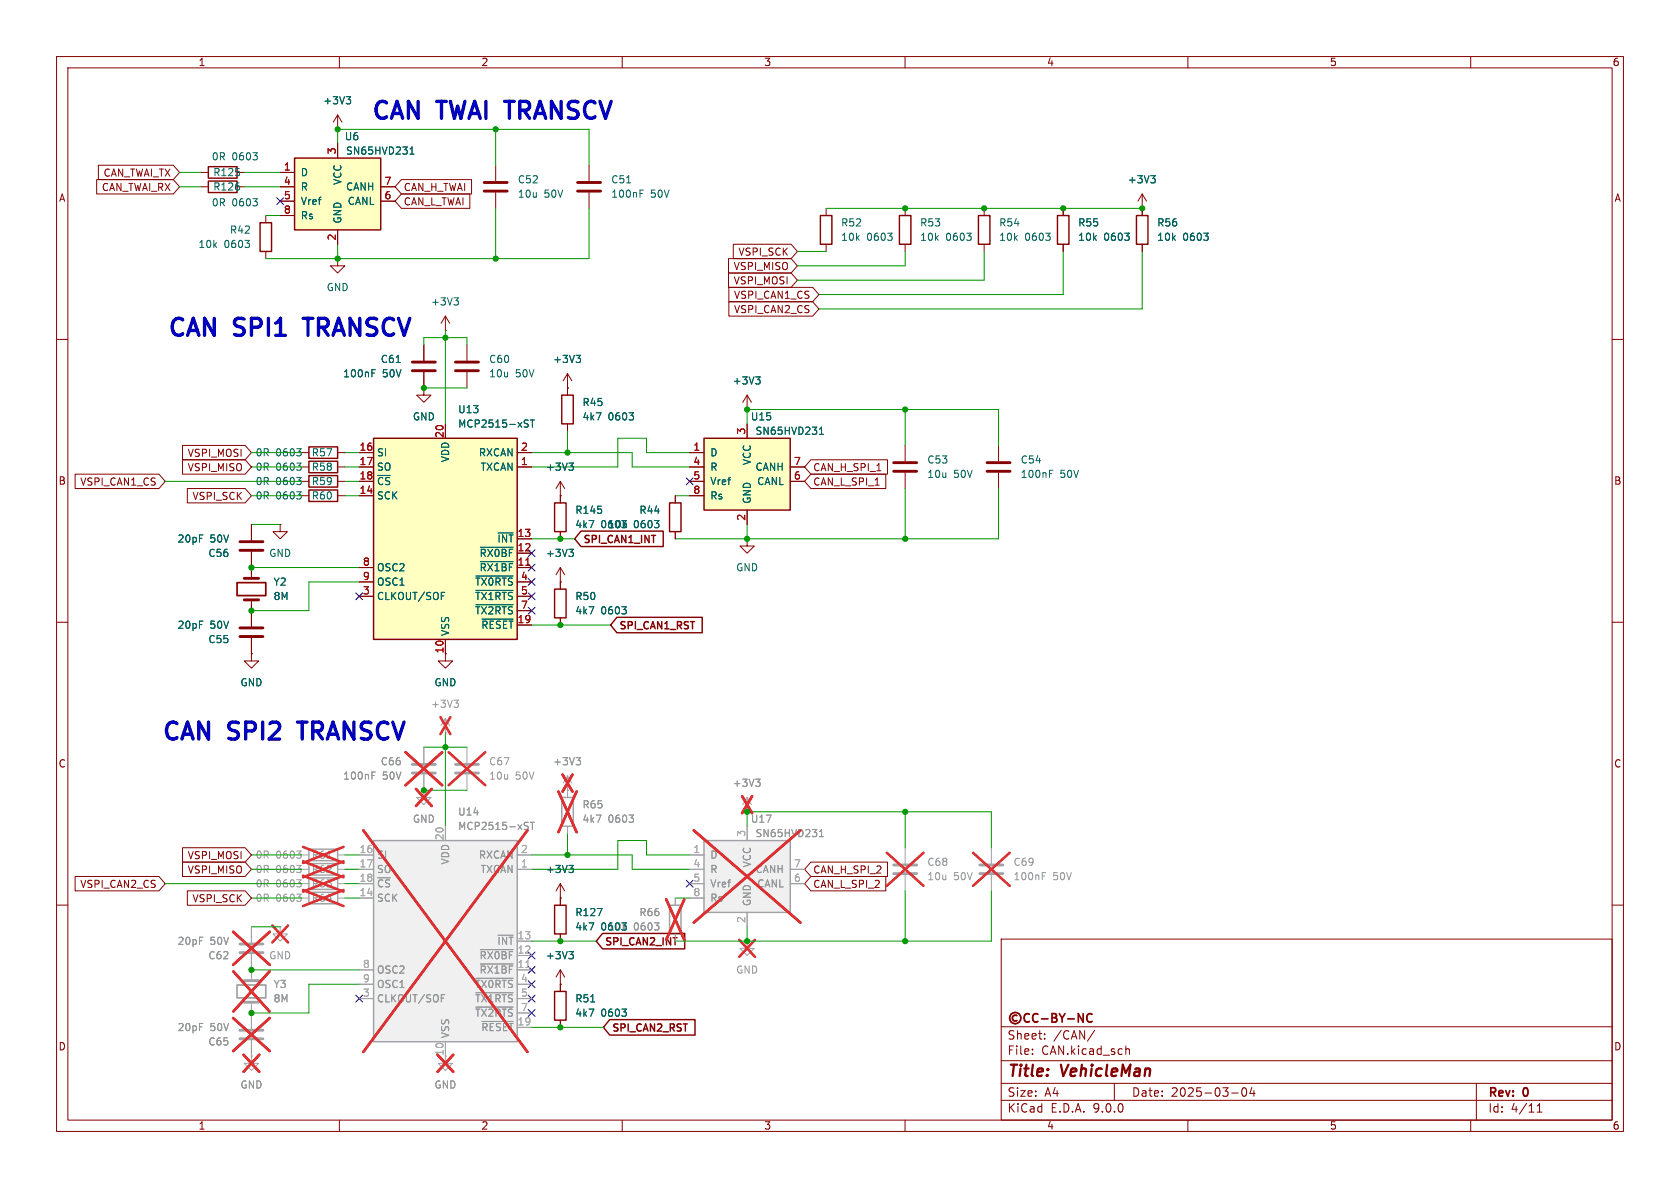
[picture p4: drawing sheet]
<svg xmlns="http://www.w3.org/2000/svg" width="297mm" height="210mm" viewBox="0 0 297 210" stroke-linecap="round" stroke-linejoin="round" font-family="sans-serif">
<g fill="none" stroke="#840000" stroke-width=".18">
<path d="M10 10h277v190h-277zM12 12h273v186h-273zM60 10v2M110 10v2M160 10v2M210 10v2M260 10v2M188 36.8v1.3M201.9 36.8h.1M201.9 34.3l-.7 1.3M201.9 34.3l.8 1.3M201.9 34.3v3.8"/>
<path d="M188 43.2v1.3M201.9 43.2v1.3M10 60h2M285 60h2M44.4 92.7v2.8M44.4 97.5v2.8M10 110h2M44.4 108v2.7M44.4 112.8v2.8M285 110h2M10 160h2M177 166h108v32h-108z"/>
<path d="M285 160h2M60 198v2M110 198v2M160 198v2M177 194.5h108M177 191.5h108M177 187.5h108M177 181.5h108M182.5 186.3v.1M182.5 185.5v.1M184.7 183.6v.1M184.7 182.8v.1"/>
<path d="M193.5 182.1l-1.3 2M197 191.5v3M199 184.9v1.5M199 185.5l.2-.1 .4 .1 .1 .9M210 198v2M217.7 193.2h1.2M219.7 192.4l.2-.1a.81 .81 0 0 1 .6 .6 .81 .81 0 0 1-.3 .8l-.2 .1a.81 .81 0 0 1-.3-1.4zM221.3 192.2l-.3 1.1h.9M221.7 192.8v1M260 198v2M261 191.5v6.5M271.7 196.6h.9"/>
<path d="M271.7 195.5l.5-.4v1.5"/>
</g>
<g fill="none" stroke="#840000" stroke-width=".3">
<path d="M179.8 179.5a.52 .52 0 0 0-.8 .5 .52 .52 0 0 0 .8 .4M182 179.3a.6 .6 0 0 0-.8 0 .6 .6 0 0 0-.1 .7 .56 .56 0 0 0 .2 .6 .56 .56 0 0 0 .7-.1M183.5 179.3a.6 .6 0 0 0-.8 0 .6 .6 0 0 0-.1 .7 .56 .56 0 0 0 .2 .6 .56 .56 0 0 0 .7-.1M186 179.2h.5l.2 .1 .1 .3-.3 .3a.4 .4 0 0 1 .4 .4 .4 .4 0 0 1-.3 .4h-.6zM186 179.9h.5M187.3 179.2l.5 .8M187.8 180v.7M188.3 179.2l-.5 .8M191.5 179.2v1.5l-.9-1.5v1.5M193.1 179.3a.6 .6 0 0 0-.8 0 .6 .6 0 0 0-.2 .7 .56 .56 0 0 0 .3 .6 .56 .56 0 0 0 .7-.1M184.1 180.1h1.2M188.8 180.1h1.1"/>
<circle cx="179.5" cy="180" r="1"/>
</g>
<path d="M186.9 38.1h2.1v5.1h-2.1zM200.9 38.1h2v5.1h-2z" fill="none" stroke="#840000" stroke-width=".25"/>
<path d="M203.4 31.1h.8l-.4 .4M204 31.5l.2 .3v.3l-.2 .2M198.8 41.2h.8l-.4 .5M199.6 41.8v.6M212.8 41.2h.8l-.4 .5M213.5 41.8v.6" fill="none" stroke="#006464" stroke-width=".18"/>
<path d="M42.4 97.3h4.1M42.4 95.8h4.1M42.4 112.5h4.1M42.4 111h4.1" fill="none" stroke="#840000" stroke-width=".51"/>
<path d="M132.1 143.5h.1M132.1 141l-.8 1.2M132.1 141l.7 1.2M132.1 141v2.5" fill="none" stroke="#a1a1a1" stroke-width=".18"/>
<path d="M133.6 137.7h.8l-.4 .5M134.1 138.2l.3 .3v.3l-.3 .2" fill="none" stroke="#989898" stroke-width=".18"/>
<path d="M131.2 140.7l1.8 3M133 140.7l-1.8 3" fill="none" stroke="#e12e31" stroke-width=".46"/>
<path d="M124.5 77.5h15.2v12.7h-15.2z" fill="#ffffc2"/>
<path d="M36.8 32h5.1v2h-5.1zM173 38.1h2v5.1h-2zM124.5 77.5h15.2v12.7h-15.2z" fill="none" stroke="#840000" stroke-width=".25"/>
<g fill="none" stroke="#840000" stroke-width=".18">
<path d="M35.6 33h1.2M41.9 33h1.3M174 36.8v1.3M78.7 58.4h.1M78.7 55.9l-.7 1.3M78.7 55.9l.8 1.3M78.7 55.9v2.5M174 43.2v1.3M132.1 74.9v2.6M160 78.7v2.8M176.5 78.7v2.8M121.9 80h2.6"/>
<path d="M121.9 82.6h2.6M121.9 85.1h2.6M121.9 87.6h2.6M132.1 90.2v2.5M139.7 82.6h2.5M139.7 85.1h2.5M160 83.6v2.8M176.5 83.6v2.8M78.7 115.6v1.2h1.3l-1.3 1.3-1.2-1.3h1.2"/>
</g>
<path d="M44.7 35.1h.8l-.4 .5M45.4 35.7v.6M80.3 52.6h.7l-.4 .5M80.8 53.1l.2 .3v.3l-.2 .2M184.9 41.2h.8l-.5 .5M185.6 41.8v.6M144.9 76.8h.7M144.9 75.9l.3-.4v1.3M185.5 83.7h.5M185.5 83.1h.6" fill="none" stroke="#006464" stroke-width=".18"/>
<path d="M42.4 183.6h4.1M42.4 182.1h4.1" fill="none" stroke="#a1a1a1" stroke-width=".51"/>
<path d="M44.4 179.1v2.8M44.4 183.9v2.8" fill="none" stroke="#a1a1a1" stroke-width=".18"/>
<path d="M41.2 180l6.5 5.8M47.7 180l-6.5 5.8" fill="none" stroke="#e12e31" stroke-width=".46"/>
<path d="M158 81.8h4.1M158 83.3h4.1M174.5 81.8h4.1M174.5 83.3h4.1" fill="none" stroke="#840000" stroke-width=".51"/>
<path d="M66 77.5h25.4v35.5h-25.4z" fill="#ffffc2"/>
<path d="M46 39.4h2v5.1h-2zM66 77.5h25.4v35.5h-25.4zM98 104.1h2.1v5.1h-2.1z" fill="none" stroke="#840000" stroke-width=".25"/>
<g fill="none" stroke="#840000" stroke-width=".18">
<path d="M47 38.1v1.3M47 44.5v1.2M78.7 74.9v2.6M63.5 80h2.5M63.5 82.6h2.5M63.5 85.1h2.5M63.5 87.6h2.5M91.4 80h2.6M91.4 82.6h2.6M91.4 95.3h2.6M91.4 97.8h2.6M63.5 100.3h2.5"/>
<path d="M63.5 102.9h2.5M63.5 105.4h2.5M78.7 113v2.6M91.4 100.3h2.6M91.4 102.9h2.6M91.4 105.4h2.6M91.4 108h2.6M91.4 110.5h2.6M99.1 102.9h.1M99.1 100.3l-.8 1.3M99.1 100.3l.7 1.3M99.1 100.3v3.8"/>
<path d="M99.1 109.2v1.3"/>
</g>
<g fill="none" stroke="#006464" stroke-width=".18">
<path d="M43.3 42.5h.8l-.4 .5M44 43.1v.5M92.9 74.8l.4 .2 .1 .3-.2 .2h-.4M92.9 74.2l.5 .1M93.8 74.2h.7M94.1 74.2v1.3M84.9 96.7h5.8M84.9 99.3h5.8M88.1 94.2h2.6M100.6 97.1h.8l-.5 .5M101.1 97.6l.3 .2v.3l-.3 .3M78 105.3h.4"/>
<path d="M78 104.7h.6M84.1 101.8h6.6M84.1 104.4h6.6M84.1 106.9h6.6M85.2 109.4h5.5M109.9 107.3h.8l-.4 .4M110.7 107.9v.5"/>
</g>
<path d="M93 99.9h.7" fill="none" stroke="#a90000" stroke-width=".18"/>
<path d="M173.2 152.9h4.1M173.2 154.4h4.1" fill="none" stroke="#a1a1a1" stroke-width=".51"/>
<path d="M78.7 129.5h.1M78.7 127l-.7 1.3M78.7 127l.8 1.3M78.7 127v2.5M175.3 149.9v2.8M175.3 154.7v2.8" fill="none" stroke="#a1a1a1" stroke-width=".18"/>
<path d="M80.3 123.8h.7l-.4 .5M80.8 124.3l.2 .2v.3l-.2 .2M184.3 154.9h.4M184.3 154.2h.6" fill="none" stroke="#989898" stroke-width=".18"/>
<path d="M77.9 126.8l1.7 3M79.6 126.8l-1.7 3M172 150.7l6.5 5.9M178.5 150.7l-6.5 5.9" fill="none" stroke="#e12e31" stroke-width=".46"/>
<path d="M66 148.6h25.4v35.6h-25.4z" fill="#f0f0f0"/>
<path d="M66 148.6h25.4v35.6h-25.4z" fill="none" stroke="#a1a1a1" stroke-width=".25"/>
<g fill="none" stroke="#a1a1a1" stroke-width=".18">
<path d="M100.3 139.7h.1M100.3 137.2l-.7 1.2M100.3 137.2l.8 1.2M100.3 137.2v2.5M63.5 151.1h2.5M63.5 153.7h2.5M63.5 156.2h2.5M63.5 158.8h2.5M78.7 146.1v2.5M91.4 151.1h2.6M91.4 153.7h2.6M160 149.9v2.8"/>
<path d="M160 154.7v2.8M63.5 171.5h2.5M63.5 174h2.5M63.5 176.5h2.5M91.4 171.5h2.6M91.4 174h2.6M91.4 176.5h2.6M91.4 166.4h2.6M91.4 168.9h2.6M91.4 179.1h2.6M132.1 166.4v1.2h1.2l-1.2 1.3-1.3-1.3h1.3M132.1 166.4h.1"/>
<path d="M44.4 186.7v1.3h1.3l-1.3 1.2-1.2-1.2h1.2M44.4 186.7h.1M78.7 184.2v2.5M91.4 181.6h2.6"/>
</g>
<g fill="none" stroke="#989898" stroke-width=".18">
<path d="M101.8 133.9h.8l-.4 .5M102.4 134.4l.2 .3v.3l-.2 .2M92.9 146l.4 .1 .1 .3-.2 .2h-.4M92.9 145.4h.5M93.8 145.4h.7M94.1 145.4v1.2M78 176.4h.4M78 175.8h.6M84.1 172.9h6.6M84.1 175.5h6.6M84.1 178h6.6M84.9 167.9h5.8"/>
<path d="M84.9 170.4h5.8M88.1 165.3h2.6M85.2 180.6h5.5"/>
</g>
<path d="M93 171h.7" fill="none" stroke="#aaa" stroke-width=".18"/>
<path d="M99.5 136.9l1.7 3M101.2 136.9l-1.7 3M64.2 146.8l29 39.2M93.2 146.8l-29 39.2M156.8 150.7l6.5 5.9M163.3 150.7l-6.5 5.9M130.7 166.1l2.8 3M133.5 166.1l-2.8 3M43.1 186.5l2.7 3M45.8 186.5l-2.7 3" fill="none" stroke="#e12e31" stroke-width=".46"/>
<path d="M158 152.9h4.1M158 154.4h4.1" fill="none" stroke="#a1a1a1" stroke-width=".51"/>
<g fill="none" stroke="#840000" stroke-width=".18">
<path d="M35.6 30.5h1.2M41.9 30.5h1.3M59.7 45.7v1.3h1.3l-1.3 1.3-1.3-1.3h1.3M59.7 45.7h.1M74.9 68.6v1.3h1.3l-1.3 1.2-1.2-1.2h1.2M74.9 68.6h.1M74.9 61v2.8M74.9 65.8v2.8M82.5 61v2.8M82.5 65.8v2.8M119.4 87.6v1.3M119.4 94v1.3"/>
<path d="M132.1 95.3v1.2h1.2l-1.2 1.3-1.3-1.3h1.3M132.1 95.3h.1"/>
</g>
<path d="M36.8 29.5h5.1v2h-5.1zM118.4 88.9h2v5.1h-2z" fill="none" stroke="#840000" stroke-width=".25"/>
<path d="M44.7 27h.8l-.4 .5M45.4 27.6v.5M65.7 66h.5M65.7 65.3h.7M70 64.1h.8M115.7 92h.8l-.4 .5M116.4 92.6v.6" fill="none" stroke="#006464" stroke-width=".18"/>
<path d="M72.9 64h4.1M72.9 65.5h4.1M80.5 64h4.1M80.5 65.5h4.1" fill="none" stroke="#840000" stroke-width=".51"/>
<path d="M124.5 148.6h15.2v12.7h-15.2z" fill="#f0f0f0"/>
<path d="M124.5 148.6h15.2v12.7h-15.2zM118.4 160h2v5.1h-2z" fill="none" stroke="#a1a1a1" stroke-width=".25"/>
<path d="M119.4 158.8v1.2M121.9 151.1h2.6M121.9 153.7h2.6M121.9 156.2h2.6M121.9 158.8h2.6M132.1 146.1v2.5M139.7 153.7h2.5M139.7 156.2h2.5M44.4 163.8v2.8M44.4 168.7v2.8M119.4 165.1v1.3M132.1 161.3v2.5" fill="none" stroke="#a1a1a1" stroke-width=".18"/>
<path d="M144.9 147.9h.7M144.9 147l.3-.4v1.3M115.7 163.1h.8l-.4 .5M116.4 163.7v.6" fill="none" stroke="#989898" stroke-width=".18"/>
<path d="M117.8 159l3.2 7.1M121 159l-3.2 7.1M122.7 146.8l18.8 16.3M141.5 146.8l-18.8 16.3M41.2 164.7l6.5 5.9M47.7 164.7l-6.5 5.9" fill="none" stroke="#e12e31" stroke-width=".46"/>
<path d="M42.4 168.4h4.1M42.4 166.9h4.1" fill="none" stroke="#a1a1a1" stroke-width=".51"/>
<path d="M99.3 69.9h2v5h-2zM98 88.9h2.1v5.1h-2.1zM98 160h2.1v5.1h-2.1zM98 175.3h2.1v5h-2.1z" fill="none" stroke="#840000" stroke-width=".25"/>
<g fill="none" stroke="#840000" stroke-width=".18">
<path d="M59.7 22.9h.1M59.7 20.3l-.8 1.3M59.7 20.3l.8 1.3M59.7 20.3v2.6M87.6 29.2v2.8M87.6 34v2.8M100.3 68.6v1.3M100.3 74.9v1.3M132.1 72.4h.1M132.1 69.9l-.8 1.2M132.1 69.9l.7 1.2M132.1 69.9v2.5"/>
<path d="M99.1 87.6h.1M99.1 85.1v3.8M99.1 94v1.3M99.1 85.1l-.8 1.3M99.1 85.1l.7 1.3M99.1 158.8h.1M99.1 156.2v3.8M99.1 156.2l-.8 1.3M99.1 156.2l.7 1.3M99.1 174h.1M99.1 165.1v1.3M99.1 171.5v3.8"/>
<path d="M99.1 171.5l-.8 1.2M99.1 171.5l.7 1.2M99.1 180.3v1.3"/>
</g>
<g fill="none" stroke="#006464" stroke-width=".18">
<path d="M61.2 17.1h.8l-.4 .5M61.7 17.6l.3 .2v.3l-.3 .3M111.2 73h.8l-.4 .5M111.9 73.6v.5M133.6 66.6h.8l-.4 .5M134.1 67.1l.3 .2v.3l-.3 .3M100.6 81.9h.8l-.5 .4M101.1 82.3l.3 .3v.3l-.3 .2M100.6 153h.8l-.5 .5M101.1 153.5l.3 .2v.3l-.3 .2M100.6 168.2h.8l-.5 .5M101.1 168.7l.3 .2v.3l-.3 .3"/>
<path d="M104.4 177.1h.8M105.6 160.6h.8l-.5 1.3M109.9 178.4h.8l-.4 .5M110.7 179v.5"/>
</g>
<path d="M85.6 32.3h4.1M85.6 33.8h4.1" fill="none" stroke="#840000" stroke-width=".51"/>
<path d="M52.1 27.9h15.2v12.7h-15.2z" fill="#ffffc2"/>
<path d="M52.1 27.9h15.2v12.7h-15.2zM145 38.1h2.1v5.1h-2.1zM159 38.1h2v5.1h-2zM54.6 79h5.1v2h-5.1zM54.6 81.5h5.1v2.1h-5.1zM54.6 86.6h5.1v2h-5.1zM54.6 84.1h5.1v2h-5.1zM102.7 93.9h14.5v2.7h-14.5l-1.1-1.3zM109.1 109.1h15v2.8h-15l-1.2-1.4zM106.5 165h14.6v2.7h-14.6l-1.1-1.3zM107.8 180.2h15.1v2.8h-15.1l-1.1-1.4z" fill="none" stroke="#840000" stroke-width=".25"/>
<g fill="none" stroke="#840000" stroke-width=".18">
<path d="M17.1 31.7h13.5l1.1 1.3-1.1 1.3h-13.5zM17.4 29.2h13.2l1.1 1.3-1.1 1.3h-13.2zM49.5 30.5h2.6M49.5 33h2.6M49.5 35.6h2.6M49.5 38.1h2.6M59.7 22.9h.1M59.7 25.4v2.5M67.3 33h2.5M67.3 35.6h2.5M71 31.7h12.4v2.6h-12.4l-1.2-1.3zM71 34.3h12.1v2.5h-12.1l-1.2-1.2z"/>
<path d="M104.1 29.2v2.8M104.1 34v2.8M146 36.8v1.3M160 36.8v1.3M188 36.8v1.3M201.9 36.8h.1M201.9 36.8v1.3M59.7 40.6v2.6M128.8 48.3h11.1l1.1 1.2-1.1 1.3h-11.1zM128.8 45.7h11.1l1.1 1.3-1.1 1.3h-11.1zM128.8 53.3h14.9l1.1 1.3-1.1 1.3h-14.9zM128.8 50.8h14.9l1.1 1.3-1.1 1.2h-14.9z"/>
<path d="M129.6 43.2h10.3l1.1 1.3-1.1 1.2h-10.3zM146 43.2v1.3M160 43.2v1.3M188 43.2v1.3M201.9 43.2v1.3M32.3 78.7h11l1.1 1.3-1.1 1.3h-11zM74.9 68.6h.1M74.9 61v2.8M74.9 65.8v2.8M78.7 74.9v2.6M100.3 68.6h.1M100.3 66l-.7 1.3"/>
<path d="M100.3 66l.8 1.3M100.3 66v3.9M100.3 74.9v1.3M132.1 72.4h.1M132.1 74.9v2.6M13.3 83.8h14.8l1.1 1.3-1.1 1.3h-14.8zM32.3 81.3h11l1.1 1.3-1.1 1.2h-11zM33.1 86.4h10.2l1.1 1.2-1.1 1.3h-10.2zM44.4 92.7v2.8M44.4 97.5v4.7M49.5 92.7v1.3h1.3l-1.3 1.3-1.2-1.3h1.2M49.5 92.7h.1"/>
<path d="M53.3 80h1.3M53.3 82.6h1.3M53.3 87.6h1.3M53.3 85.1h1.3M59.7 80h1.3M59.7 82.6h1.3M59.7 87.6h1.3M59.7 85.1h1.3M63.5 80h2.5M63.5 82.6h2.5M63.5 87.6h2.5M63.5 85.1h2.5"/>
<path d="M91.4 80h2.6M91.4 82.6h2.6M91.4 95.3h2.6M91.4 97.8h2.6M99.1 87.6h.1M99.1 87.6v1.3M99.1 94v1.3M119.4 87.6v1.3M119.4 94v1.3M121.9 80h2.6M121.9 82.6h2.6M121.9 87.6h2.6"/>
<path d="M121.9 85.1h2.6M132.1 90.2v2.5M139.7 82.6h2.5M139.7 85.1h2.5M143.4 81.3h13.5v2.5h-13.5l-1.2-1.2zM143.4 83.8h13.2v2.6h-13.2l-1.2-1.3zM155 83.2h.7M44.4 115.6v1.2h1.3l-1.3 1.3-1.2-1.3h1.2M44.4 115.6h.1M44.4 106v4.7M44.4 112.8v2.8M63.5 100.3h2.5"/>
<path d="M63.5 102.9h2.5M63.5 105.4h2.5M78.7 113v2.6M91.4 100.3h2.6M91.4 102.9h2.6M91.4 105.4h2.6M91.4 108h2.6M91.4 110.5h2.6M99.1 102.9h.1M99.1 102.9v1.2M99.1 109.2v1.3M13.3 154.9h14.8l1.1 1.3-1.1 1.3h-14.8z"/>
<path d="M32.3 149.9h11l1.1 1.2-1.1 1.3h-11zM32.3 152.4h11l1.1 1.3-1.1 1.2h-11zM33.1 157.5h10.2l1.1 1.3-1.1 1.2h-10.2zM99.1 158.8h.1M99.1 158.8v1.2M143.4 152.4h13.5v2.5h-13.5l-1.2-1.2zM143.4 154.9h13.2v2.6h-13.2l-1.2-1.3zM99.1 174h.1M99.1 165.1v1.3M99.1 174v1.3M99.1 180.3v1.3"/>
</g>
<g fill="none" stroke="#006464" stroke-width=".18">
<path d="M61.2 17.1h.8l-.4 .5M61.7 17.6l.3 .2v.3l-.3 .3M72.5 27.2h.7M72.5 26.3l.3-.3v1.2M110.8 32.3h.7M113.1 34.2h.5M113.1 33.6h.6M203.4 31.1h.8l-.4 .4M204 31.5l.2 .3v.3l-.2 .2M156.9 41.2h.8l-.4 .5M157.7 41.8v.6M170.9 41.2h.8l-.4 .5"/>
<path d="M171.6 41.8v.6M198.8 41.2h.8l-.4 .5M199.6 41.8v.6M212.8 41.2h.8l-.4 .5M213.5 41.8v.6M52.5 79.3h.7l-.4 .5M53.2 79.9v.6M65.7 66h.5M65.7 65.3h.7M70 64.1h.8M92.9 74.8l.4 .2 .1 .3-.2 .2h-.4M92.9 74.2l.5 .1"/>
<path d="M93.8 74.2h.7M94.1 74.2v1.3M101.8 62.8h.8l-.4 .5M102.4 63.3l.2 .2v.3l-.2 .3M111.2 73h.8l-.4 .5M111.9 73.6v.5M133.6 66.6h.8l-.4 .5M134.1 67.1l.3 .2v.3l-.3 .3M144.9 76.8h.7M144.9 75.9l.3-.4v1.3M52.5 81.9h.7l-.4 .4M52.5 86.9h.7l-.4 .5"/>
<path d="M52.5 84.4h.7l-.4 .5M53.2 82.5v.5M53.2 85v.5M53.2 87.5v.6M84.9 96.7h5.8M84.9 99.3h5.8M88.1 94.2h2.6M100.6 81.9h.8l-.5 .4M100.6 97.1h.8l-.5 .5M101.1 97.6l.3 .2v.3l-.3 .3M101.1 82.3l.3 .3v.3l-.3 .2M115.7 92h.8l-.4 .5"/>
<path d="M116.4 92.6v.6M78 105.3h.4M78 104.7h.6M84.1 101.8h6.6M84.1 104.4h6.6M84.1 106.9h6.6M85.2 109.4h5.5M109.9 107.3h.8l-.4 .4M110.7 107.9v.5M100.6 153h.8l-.5 .5M101.1 153.5l.3 .2v.3l-.3 .2M100.6 168.2h.8l-.5 .5"/>
<path d="M101.1 168.7l.3 .2v.3l-.3 .3M104.4 177.1h.8M105.6 160.6h.8l-.5 1.3M109.9 178.4h.8l-.4 .5M110.7 179v.5"/>
</g>
<path d="M54.6 157.7h5.1v2.1h-5.1zM54.6 150.1h5.1v2h-5.1zM54.6 155.2h5.1v2h-5.1zM54.6 152.7h5.1v2h-5.1zM99.3 141h2v5.1h-2z" fill="none" stroke="#a1a1a1" stroke-width=".25"/>
<g fill="none" stroke="#a1a1a1" stroke-width=".18">
<path d="M74.9 139.7v1.3h1.3l-1.3 1.2-1.2-1.2h1.2M74.9 139.7h.1M74.9 132.1v2.8M74.9 136.9v2.8M82.5 132.1v2.8M82.5 136.9v2.8M100.3 139.7h.1M100.3 139.7v1.3M53.3 158.8h1.3M53.3 151.1h1.3M53.3 156.2h1.3M53.3 153.7h1.3"/>
<path d="M59.7 158.8h1.3M59.7 151.1h1.3M59.7 156.2h1.3M59.7 153.7h1.3M63.5 158.8h2.5M63.5 151.1h2.5M63.5 156.2h2.5M63.5 153.7h2.5M78.7 146.1v2.5M91.4 151.1h2.6M91.4 153.7h2.6M100.3 146.1v1.2"/>
<path d="M119.4 158.8v1.2M121.9 158.8h2.6M121.9 151.1h2.6M121.9 156.2h2.6M121.9 153.7h2.6M132.1 143.5h.1M132.1 146.1v2.5M139.7 156.2h2.5M139.7 153.7h2.5M44.4 163.8v2.8M44.4 168.7v4.7M44.4 177.2v4.7"/>
<path d="M49.5 163.8v1.3h1.3l-1.3 1.3-1.2-1.3h1.2M49.5 163.8h.1M63.5 171.5h2.5M63.5 174h2.5M63.5 176.5h2.5M91.4 171.5h2.6M91.4 174h2.6M91.4 176.5h2.6M91.4 166.4h2.6M91.4 168.9h2.6M91.4 179.1h2.6M119.4 165.1v1.3"/>
<path d="M132.1 161.3v2.5M44.4 186.7h.1M44.4 183.9v2.8M78.7 184.2v3.8h1.3l-1.3 1.2-1.2-1.2h1.2M91.4 181.6h2.6"/>
</g>
<g fill="none" stroke="#989898" stroke-width=".18">
<path d="M65.7 137.1h.5M65.7 136.5h.7M101.8 133.9h.8l-.4 .5M102.4 134.4l.2 .3v.3l-.2 .2M133.6 137.7h.8l-.4 .5M134.1 138.2l.3 .3v.3l-.3 .2M52.5 158.1h.7l-.4 .4M52.5 150.4h.7l-.4 .5M52.5 155.5h.7l-.4 .5M52.5 153h.7l-.4 .5M53.2 158.7v.5M53.2 151v.6"/>
<path d="M53.2 153.6v.5M53.2 156.1v.6M57.8 151.7h.8M92.9 146l.4 .1 .1 .3-.2 .2h-.4M92.9 145.4h.5M93.8 145.4h.7M94.1 145.4v1.2M111.2 144.1h.8l-.4 .5M111.9 144.7v.5M144.9 147.9h.7M144.9 147l.3-.4v1.3M78 176.4h.4"/>
<path d="M78 175.8h.6M84.1 172.9h6.6M84.1 175.5h6.6M84.1 178h6.6M84.9 167.9h5.8M84.9 170.4h5.8M88.1 165.3h2.6M115.7 163.1h.8l-.4 .5M116.4 163.7v.6M85.2 180.6h5.5"/>
</g>
<g fill="none" stroke="#e12e31" stroke-width=".46">
<path d="M71.7 133l6.5 5.8M73.5 139.5l2.8 3M76.3 139.5l-2.8 3M78.2 133l-6.5 5.8M79.3 133l6.5 5.8M85.8 133l-6.5 5.8M98.7 139.9l3.2 7.2M99.5 136.9l1.7 3M101.2 136.9l-1.7 3M101.9 139.9l-3.2 7.2M53.6 157.3l7.1 2.9M53.6 149.7l7.1 2.8"/>
<path d="M53.6 154.8l7.1 2.8M53.6 152.3l7.1 2.8M60.7 157.3l-7.1 2.9M60.7 149.7l-7.1 2.8M60.7 154.8l-7.1 2.8M60.7 152.3l-7.1 2.8M64.2 146.8l29 39.2M93.2 146.8l-29 39.2M117.8 159l3.2 7.1M121 159l-3.2 7.1M122.7 146.8l18.8 16.3M131.2 140.7l1.8 3"/>
<path d="M133 140.7l-1.8 3M141.5 146.8l-18.8 16.3M41.2 180l6.5 5.8M41.2 164.7l6.5 5.9M41.3 171.7l6.3 7.1M47.6 171.7l-6.3 7.1M47.7 180l-6.5 5.8M47.7 164.7l-6.5 5.9M48.1 163.6l2.8 3M50.9 163.6l-2.8 3M43.1 186.5l2.7 3M45.8 186.5l-2.7 3"/>
<path d="M77.4 186.5l2.7 3M80.1 186.5l-2.7 3"/>
</g>
<path d="M102.1 32.3h4.1M102.1 33.8h4.1M43.2 106h2.5M43.2 102.2h2.5" fill="none" stroke="#840000" stroke-width=".51"/>
<path d="M72.9 135.1h4.1M72.9 136.7h4.1M80.5 135.1h4.1M80.5 136.7h4.1M43.2 177.2h2.5M43.2 173.4h2.5" fill="none" stroke="#a1a1a1" stroke-width=".51"/>
<path d="M41.9 174.1h5.1v2.3h-5.1z" fill="none" stroke="#a1a1a1" stroke-width=".3"/>
<path d="M41.9 103h5.1v2.3h-5.1z" fill="none" stroke="#840000" stroke-width=".3"/>
<g fill="none" stroke="#009600" stroke-width=".18">
<path d="M31.7 30.5h3.9M31.7 33h3.9M43.2 30.5h6.3M43.2 33h6.3M47 38.1h2.5M59.7 25.4v-2.5h44.4v6.3M87.6 22.9v6.3M87.6 36.8v8.9M104.1 36.8v8.9h-57.1M146 36.8h55.9M59.7 43.2v2.5M74.9 59.7h7.6v1.3"/>
<path d="M78.7 58.4v16.5M141 44.5h5M160 44.5v2.5h-19M174 44.5v5h-33M188 44.5v7.6h-43.2M201.9 44.5v10.1h-57.1M74.9 68.6h7.6M100.3 76.2v3.8M132.1 74.9v-2.5h44.4v6.3M160 72.4v6.3M29.2 85.1h24.1M44.4 87.6h8.9"/>
<path d="M44.4 80h8.9M44.4 92.7h5.1M44.4 82.6h8.9M61 87.6h2.5M61 80h2.5M61 82.6h2.5M61 85.1h2.5M94 95.3h7.6M94 80h17.8v2.6h10.1M119.4 87.6h2.5M121.9 80h-7.6v-2.5h-5.1v5.1h-15.2M132.1 92.7v2.6"/>
<path d="M160 86.4v8.9M176.5 86.4v8.9h-57.1M44.4 100.3h19.1M63.5 102.9h-8.9v5.1h-10.2M94 110.5h13.9M74.9 139.7h7.6M74.9 132.1h7.6M78.7 129.5v16.6M29.2 156.2h24.1M44.4 158.8h8.9M44.4 151.1h8.9M44.4 153.7h8.9"/>
<path d="M61 158.8h2.5M61 151.1h2.5M61 153.7h2.5M61 156.2h2.5M94 151.1h17.8v2.6h10.1M100.3 147.3v3.8M119.4 158.8h2.5M121.9 151.1h-7.6v-2.5h-5.1v5.1h-15.2M132.1 146.1v-2.6h43.2v6.4M160 143.5v6.4M160 157.5v8.9M175.3 157.5v8.9h-55.9"/>
<path d="M44.4 163.8h5.1M44.4 171.5h19.1M63.5 174h-8.9v5.1h-10.2M94 166.4h11.4M132.1 163.8v2.6M94 181.6h12.7"/>
</g>
<g fill="none" stroke="#000084" stroke-width=".18">
<path d="M48.9 35l1.2 1.2M50.1 35l-1.2 1.2M93.4 99.7l1.2 1.2M93.4 97.2l1.2 1.2M94.6 99.7l-1.2 1.2M94.6 97.2l-1.2 1.2M121.3 84.5l1.2 1.2M122.5 84.5l-1.2 1.2M62.9 104.8l1.2 1.2M64.1 104.8l-1.2 1.2M93.4 107.3l1.2 1.3M93.4 102.3l1.2 1.2"/>
<path d="M93.4 104.8l1.2 1.2M94.6 107.3l-1.2 1.3M94.6 102.3l-1.2 1.2M94.6 104.8l-1.2 1.2M121.3 155.6l1.2 1.2M122.5 155.6l-1.2 1.2M62.9 175.9l1.2 1.2M64.1 175.9l-1.2 1.2M93.4 178.5l1.2 1.2M93.4 175.9l1.2 1.2M93.4 168.3l1.2 1.2M93.4 170.8l1.2 1.3"/>
<path d="M93.4 173.4l1.2 1.2M94.6 178.5l-1.2 1.2M94.6 175.9l-1.2 1.2M94.6 168.3l-1.2 1.2M94.6 170.8l-1.2 1.3M94.6 173.4l-1.2 1.2"/>
</g>
<path d="M53.6 56.3h1.7M52.6 127.6h1.7" fill="none" stroke="#0000c2" stroke-width=".6"/>
<path d="M93 171h.7" fill="none" stroke="#aaa" stroke-width=".18"/>
<path d="M93 99.9h.7" fill="none" stroke="#a90000" stroke-width=".18"/>
<g fill="#009600" stroke="#009600" stroke-width=".18">
<circle cx="132.1" cy="72.4" r=".46"/>
<circle cx="160" cy="72.4" r=".46"/>
<circle cx="160" cy="95.3" r=".46"/>
<circle cx="99.1" cy="95.3" r=".46"/>
<circle cx="99.1" cy="110.5" r=".46"/>
<circle cx="132.1" cy="95.3" r=".46"/>
<circle cx="100.3" cy="80" r=".46"/>
<circle cx="174" cy="36.8" r=".46"/>
<circle cx="160" cy="36.8" r=".46"/>
<circle cx="188" cy="36.8" r=".46"/>
<circle cx="201.9" cy="36.8" r=".46"/>
<circle cx="74.9" cy="68.6" r=".46"/>
<circle cx="87.6" cy="45.7" r=".46"/>
<circle cx="78.7" cy="59.7" r=".46"/>
<circle cx="59.7" cy="45.7" r=".46"/>
<circle cx="59.7" cy="22.9" r=".46"/>
<circle cx="44.4" cy="179.1" r=".46"/>
<circle cx="44.4" cy="171.5" r=".46"/>
<circle cx="74.9" cy="139.7" r=".46"/>
<circle cx="78.7" cy="132.1" r=".46"/>
<circle cx="44.4" cy="100.3" r=".46"/>
<circle cx="44.4" cy="108" r=".46"/>
<circle cx="132.1" cy="166.4" r=".46"/>
<circle cx="160" cy="166.4" r=".46"/>
<circle cx="160" cy="143.5" r=".46"/>
<circle cx="132.1" cy="143.5" r=".46"/>
<circle cx="99.1" cy="166.4" r=".46"/>
<circle cx="99.1" cy="181.6" r=".46"/>
<circle cx="100.3" cy="151.1" r=".46"/>
</g>
<g font-size="4.2" fill="#0000c2">
<text x="65.3" y="22">CAN</text>
<text x="29.3" y="60.3">CAN</text>
<text x="41.5" y="60.3">SPI1</text>
<text x="55.1" y="60.3">TRANSCV</text>
<text x="28.3" y="131.7">CAN</text>
<text x="40.5" y="131.7">SPI2</text>
<text x="54.1" y="131.7">TRANSCV</text>
</g>
<text font-size="4.2" fill="#009600" x="77.5" y="22">TWAI TRANSCV</text>
<g font-size="2.8" fill="#840000">
<text x="178" y="190.9">Title:</text>
<text x="187.7" y="190.9">VehicleMan</text>
</g>
<g font-size="2.1" fill="#840000">
<text x="178" y="184">Sheet:</text>
<text x="186.2" y="184">/CAN/</text>
<text x="178" y="186.7">File:</text>
<text x="184.1" y="186.7">CAN.kicad_sch</text>
<text x="178" y="196.9">KiCad</text>
<text x="178" y="194.1">Size:</text>
<text x="184.7" y="194.1">A4</text>
<text x="185.7" y="196.9">E.D.A.</text>
<text x="193.3" y="196.9">9.0.0</text>
<text x="200" y="194.1">Date:</text>
<text x="207" y="194.1">2025-03-04</text>
<text x="263" y="194.3">Rev:</text>
<text x="263" y="196.9">Id:</text>
<text x="267.1" y="196.9">4/11</text>
<text x="269.4" y="194.3">0</text>
</g>
<g font-size="1.8" fill="#840000">
<text x="35" y="11.9">1</text>
<text x="85" y="11.9">2</text>
<text x="135" y="11.9">3</text>
<text x="185" y="11.9">4</text>
<text x="235" y="11.9">5</text>
<text x="285" y="11.9">6</text>
<text x="10.3" y="35.9">A</text>
<text x="17.9" y="34">CAN_TWAI_RX</text>
<text x="18.2" y="31.4">CAN_TWAI_TX</text>
<text x="71.3" y="34">CAN_H_TWAI</text>
<text x="285.3" y="35.9">A</text>
<text x="71.3" y="36.5">CAN_L_TWAI</text>
<text x="129.6" y="47.9">VSPI_MISO</text>
<text x="130.4" y="45.4">VSPI_SCK</text>
<text x="129.6" y="50.5">VSPI_MOSI</text>
<text x="129.7" y="53">VSPI_CAN1_CS</text>
<text x="129.7" y="55.6">VSPI_CAN2_CS</text>
<text x="33.1" y="83.5">VSPI_MISO</text>
<text x="33.1" y="81">VSPI_MOSI</text>
<text x="143.7" y="83.5">CAN_H_SPI_1</text>
<text x="10.3" y="85.9">B</text>
<text x="14.1" y="86">VSPI_CAN1_CS</text>
<text x="33.9" y="88.6">VSPI_SCK</text>
<text x="143.7" y="86">CAN_L_SPI_1</text>
<text x="285.3" y="85.9">B</text>
<text x="103" y="96.4">SPI_CAN1_INT</text>
<text x="109.4" y="111.6">SPI_CAN1_RST</text>
<text x="10.3" y="135.9">C</text>
<text x="285.3" y="135.9">C</text>
<text x="33.1" y="152.1">VSPI_MOSI</text>
<text x="33.1" y="154.6">VSPI_MISO</text>
<text x="143.7" y="154.6">CAN_H_SPI_2</text>
<text x="14.1" y="157.2">VSPI_CAN2_CS</text>
<text x="33.9" y="159.7">VSPI_SCK</text>
<text x="143.7" y="157.2">CAN_L_SPI_2</text>
<text x="106.8" y="167.5">SPI_CAN2_INT</text>
<text x="10.3" y="185.9">D</text>
<text x="108.1" y="182.7">SPI_CAN2_RST</text>
<text x="285.3" y="185.9">D</text>
<text x="35" y="199.9">1</text>
<text x="85" y="199.9">2</text>
<text x="135" y="199.9">3</text>
<text x="185" y="199.9">4</text>
<text x="235" y="199.9">5</text>
<text x="285" y="199.9">6</text>
</g>
<g font-size="1.8" fill="#006464">
<text x="57" y="18.6">+3V3</text>
<text x="37.3" y="28.5">0R</text>
<text x="41" y="28.5">0603</text>
<text x="60.9" y="25">U6</text>
<text x="61.1" y="27.5">SN65HVD231</text>
<text x="37.6" y="33.9">R126</text>
<text x="37.6" y="31.3">R125</text>
<text x="53.1" y="31.3">D</text>
<text x="53.1" y="33.9">R</text>
<text x="60.6" y="32.8" transform="rotate(-90 60.6 32.8)">VCC</text>
<text x="61.1" y="33.9">CANH</text>
<text x="91.4" y="32.6">C52</text>
<text x="91.4" y="35.2">10u</text>
<text x="96.2" y="35.2">50V</text>
<text x="108" y="35.2">100nF</text>
<text x="108" y="32.6">C51</text>
<text x="115" y="35.2">50V</text>
<text x="199.3" y="32.6">+3V3</text>
<text x="37.3" y="36.7">0R</text>
<text x="40.5" y="41.5">R42</text>
<text x="41" y="36.7">0603</text>
<text x="53.1" y="36.4">Vref</text>
<text x="53.1" y="39">Rs</text>
<text x="60.6" y="39.6" transform="rotate(-90 60.6 39.6)">GND</text>
<text x="61.4" y="36.4">CANL</text>
<text x="148.6" y="40.2">R52</text>
<text x="162.6" y="40.2">R53</text>
<text x="176.5" y="40.2">R54</text>
<text x="190.5" y="40.2">R55</text>
<text x="204.5" y="40.2">R56</text>
<text x="35" y="44">10k</text>
<text x="39.6" y="44">0603</text>
<text x="148.6" y="42.8">10k</text>
<text x="153.2" y="42.8">0603</text>
<text x="162.6" y="42.8">10k</text>
<text x="167.2" y="42.8">0603</text>
<text x="176.5" y="42.8">10k</text>
<text x="181.2" y="42.8">0603</text>
<text x="190.5" y="42.8">10k</text>
<text x="195.1" y="42.8">0603</text>
<text x="204.5" y="42.8">10k</text>
<text x="209.1" y="42.8">0603</text>
<text x="57.7" y="51.7">GND</text>
<text x="76.1" y="54.2">+3V3</text>
<text x="67.2" y="64.4">C61</text>
<text x="86.4" y="64.4">C60</text>
<text x="97.7" y="64.4">+3V3</text>
<text x="60.6" y="66.9">100nF</text>
<text x="67.6" y="66.9">50V</text>
<text x="86.4" y="66.9">10u</text>
<text x="91.1" y="66.9">50V</text>
<text x="102.9" y="72">R45</text>
<text x="129.4" y="68.2">+3V3</text>
<text x="72.9" y="74.5">GND</text>
<text x="80.9" y="73.3">U13</text>
<text x="80.9" y="75.8">MCP2515-xST</text>
<text x="102.9" y="74.5">4k7</text>
<text x="107.5" y="74.5">0603</text>
<text x="132.6" y="74.5">U15</text>
<text x="133.5" y="77.1">SN65HVD231</text>
<text x="45.1" y="80.9">0R</text>
<text x="45.1" y="83.4">0R</text>
<text x="48.7" y="80.9">0603</text>
<text x="48.7" y="83.4">0603</text>
<text x="55" y="80.9">R57</text>
<text x="55" y="83.4">R58</text>
<text x="66.5" y="80.9">SI</text>
<text x="66.5" y="83.4">SO</text>
<text x="79.6" y="81.8" transform="rotate(-90 79.6 81.8)">VDD</text>
<text x="84.6" y="80.9">RXCAN</text>
<text x="84.9" y="83.4">TXCAN</text>
<text x="96.4" y="83.4">+3V3</text>
<text x="125.5" y="80.9">D</text>
<text x="125.5" y="83.4">R</text>
<text x="132.9" y="82.3" transform="rotate(-90 132.9 82.3)">VCC</text>
<text x="133.5" y="83.4">CANH</text>
<text x="163.8" y="82.1">C53</text>
<text x="180.3" y="82.1">C54</text>
<text x="45.1" y="88.5">0R</text>
<text x="45.1" y="86">0R</text>
<text x="48.7" y="88.5">0603</text>
<text x="48.7" y="86">0603</text>
<text x="55" y="88.5">R60</text>
<text x="55" y="86">R59</text>
<text x="66.5" y="86">~{CS}</text>
<text x="66.5" y="88.5">SCK</text>
<text x="125.5" y="86">Vref</text>
<text x="125.5" y="88.5">Rs</text>
<text x="132.9" y="89.2" transform="rotate(-90 132.9 89.2)">GND</text>
<text x="133.8" y="86">CANL</text>
<text x="163.8" y="84.7">10u</text>
<text x="168.6" y="84.7">50V</text>
<text x="180.3" y="84.7">100nF</text>
<text x="187.4" y="84.7">50V</text>
<text x="101.6" y="91">R145</text>
<text x="101.6" y="93.6">4k7</text>
<text x="106.2" y="93.6">0603</text>
<text x="107.4" y="93.6">10k</text>
<text x="112" y="93.6">0603</text>
<text x="112.9" y="91">R44</text>
<text x="31.3" y="96.1">20pF</text>
<text x="36.7" y="98.7">C56</text>
<text x="37.1" y="96.1">50V</text>
<text x="47.5" y="98.7">GND</text>
<text x="66.5" y="101.2">OSC2</text>
<text x="84.7" y="98.7">~{RX0BF}</text>
<text x="84.7" y="101.2">~{RX1BF}</text>
<text x="87.8" y="96.1">~{INT}</text>
<text x="96.4" y="98.7">+3V3</text>
<text x="130" y="101.2">GND</text>
<text x="48.3" y="103.7">Y2</text>
<text x="48.3" y="106.3">8M</text>
<text x="66.5" y="103.7">OSC1</text>
<text x="66.5" y="106.3">CLKOUT/SOF</text>
<text x="83.9" y="103.7">~{TX0RTS}</text>
<text x="83.9" y="106.3">~{TX1RTS}</text>
<text x="101.6" y="106.3">R50</text>
<text x="31.3" y="111.4">20pF</text>
<text x="36.7" y="113.9">C55</text>
<text x="37.1" y="111.4">50V</text>
<text x="79.6" y="112.5" transform="rotate(-90 79.6 112.5)">VSS</text>
<text x="83.9" y="108.8">~{TX2RTS}</text>
<text x="85" y="111.4">~{RESET}</text>
<text x="101.6" y="108.8">4k7</text>
<text x="106.2" y="108.8">0603</text>
<text x="42.4" y="121.5">GND</text>
<text x="76.7" y="121.5">GND</text>
<text x="96.4" y="154.5">+3V3</text>
<text x="101.6" y="162.2">R127</text>
<text x="101.6" y="164.7">4k7</text>
<text x="106.2" y="164.7">0603</text>
<text x="107.4" y="164.7">10k</text>
<text x="96.4" y="169.8">+3V3</text>
<text x="101.6" y="179.9">4k7</text>
<text x="101.6" y="177.4">R51</text>
<text x="106.2" y="179.9">0603</text>
</g>
<g font-size="1.8" fill="#a90000">
<text x="59.4" y="27.4" transform="rotate(-90 59.4 27.4)">3</text>
<text x="50.1" y="30.2">1</text>
<text x="50.1" y="32.8">4</text>
<text x="50.1" y="35.3">5</text>
<text x="67.9" y="32.8">7</text>
<text x="67.9" y="35.3">6</text>
<text x="50.1" y="37.8">8</text>
<text x="59.4" y="42.6" transform="rotate(-90 59.4 42.6)">2</text>
<text x="78.5" y="77.5" transform="rotate(-90 78.5 77.5)">20</text>
<text x="131.8" y="76.9" transform="rotate(-90 131.8 76.9)">3</text>
<text x="63.5" y="79.8">16</text>
<text x="63.5" y="82.3">17</text>
<text x="92" y="79.8">2</text>
<text x="92" y="82.3">1</text>
<text x="122.5" y="79.8">1</text>
<text x="122.5" y="82.3">4</text>
<text x="140.3" y="82.3">7</text>
<text x="63.5" y="84.8">18</text>
<text x="63.5" y="87.4">14</text>
<text x="122.5" y="84.8">5</text>
<text x="122.5" y="87.4">8</text>
<text x="140.3" y="84.8">6</text>
<text x="91.4" y="95">13</text>
<text x="131.8" y="92.1" transform="rotate(-90 131.8 92.1)">2</text>
<text x="64.1" y="100.1">8</text>
<text x="91.4" y="97.5">12</text>
<text x="91.4" y="100.1">11</text>
<text x="64.1" y="102.6">9</text>
<text x="64.1" y="105.2">3</text>
<text x="92" y="102.6">4</text>
<text x="92" y="105.2">5</text>
<text x="92" y="107.7">7</text>
<text x="91.4" y="110.2">19</text>
<text x="78.5" y="115.6" transform="rotate(-90 78.5 115.6)">10</text>
</g>
<g font-size="1.8" fill="#989898">
<text x="76.1" y="125.3">+3V3</text>
<text x="67.2" y="135.5">C66</text>
<text x="86.4" y="135.5">C67</text>
<text x="97.7" y="135.5">+3V3</text>
<text x="60.6" y="138">100nF</text>
<text x="67.6" y="138">50V</text>
<text x="86.4" y="138">10u</text>
<text x="91.1" y="138">50V</text>
<text x="102.9" y="143.1">R65</text>
<text x="129.4" y="139.3">+3V3</text>
<text x="72.9" y="145.6">GND</text>
<text x="80.9" y="144.4">U14</text>
<text x="80.9" y="146.9">MCP2515-xST</text>
<text x="102.9" y="145.6">4k7</text>
<text x="107.5" y="145.6">0603</text>
<text x="132.6" y="145.6">U17</text>
<text x="133.5" y="148.2">SN65HVD231</text>
<text x="45.1" y="152">0R</text>
<text x="45.1" y="154.5">0R</text>
<text x="48.7" y="152">0603</text>
<text x="48.7" y="154.5">0603</text>
<text x="55" y="152">R61</text>
<text x="55" y="154.5">R62</text>
<text x="66.5" y="152">SI</text>
<text x="66.5" y="154.5">SO</text>
<text x="79.6" y="152.9" transform="rotate(-90 79.6 152.9)">VDD</text>
<text x="84.6" y="152">RXCAN</text>
<text x="84.9" y="154.5">TXCAN</text>
<text x="125.5" y="152">D</text>
<text x="125.5" y="154.5">R</text>
<text x="132.9" y="153.4" transform="rotate(-90 132.9 153.4)">VCC</text>
<text x="133.5" y="154.5">CANH</text>
<text x="163.8" y="153.3">C68</text>
<text x="163.8" y="155.8">10u</text>
<text x="168.6" y="155.8">50V</text>
<text x="179.1" y="155.8">100nF</text>
<text x="179.1" y="153.3">C69</text>
<text x="186.1" y="155.8">50V</text>
<text x="45.1" y="159.6">0R</text>
<text x="45.1" y="157.1">0R</text>
<text x="48.7" y="159.6">0603</text>
<text x="48.7" y="157.1">0603</text>
<text x="55" y="159.6">R64</text>
<text x="55" y="157.1">R63</text>
<text x="66.5" y="157.1">~{CS}</text>
<text x="66.5" y="159.6">SCK</text>
<text x="125.5" y="157.1">Vref</text>
<text x="125.5" y="159.6">Rs</text>
<text x="132.9" y="160.3" transform="rotate(-90 132.9 160.3)">GND</text>
<text x="133.8" y="157.1">CANL</text>
<text x="31.3" y="167.2">20pF</text>
<text x="37.1" y="167.2">50V</text>
<text x="87.8" y="167.2">~{INT}</text>
<text x="112" y="164.7">0603</text>
<text x="112.9" y="162.2">R66</text>
<text x="36.7" y="169.8">C62</text>
<text x="47.5" y="169.8">GND</text>
<text x="66.5" y="172.3">OSC2</text>
<text x="84.7" y="169.8">~{RX0BF}</text>
<text x="84.7" y="172.3">~{RX1BF}</text>
<text x="130" y="172.3">GND</text>
<text x="48.3" y="174.9">Y3</text>
<text x="48.3" y="177.4">8M</text>
<text x="66.5" y="174.9">OSC1</text>
<text x="66.5" y="177.4">CLKOUT/SOF</text>
<text x="83.9" y="174.9">~{TX0RTS}</text>
<text x="83.9" y="177.4">~{TX1RTS}</text>
<text x="83.9" y="179.9">~{TX2RTS}</text>
<text x="31.3" y="182.5">20pF</text>
<text x="36.7" y="185">C65</text>
<text x="37.1" y="182.5">50V</text>
<text x="79.6" y="183.6" transform="rotate(-90 79.6 183.6)">VSS</text>
<text x="85" y="182.5">~{RESET}</text>
<text x="42.4" y="192.6">GND</text>
<text x="76.7" y="192.6">GND</text>
</g>
<g font-size="1.8" fill="#aaa">
<text x="78.5" y="148.6" transform="rotate(-90 78.5 148.6)">20</text>
<text x="131.8" y="148" transform="rotate(-90 131.8 148)">3</text>
<text x="63.5" y="150.9">16</text>
<text x="63.5" y="153.4">17</text>
<text x="63.5" y="156">18</text>
<text x="92" y="150.9">2</text>
<text x="92" y="153.4">1</text>
<text x="122.5" y="150.9">1</text>
<text x="122.5" y="153.4">4</text>
<text x="122.5" y="156">5</text>
<text x="140.3" y="153.4">7</text>
<text x="140.3" y="156">6</text>
<text x="63.5" y="158.5">14</text>
<text x="122.5" y="158.5">8</text>
<text x="91.4" y="166.1">13</text>
<text x="131.8" y="163.3" transform="rotate(-90 131.8 163.3)">2</text>
<text x="64.1" y="171.2">8</text>
<text x="64.1" y="173.7">9</text>
<text x="91.4" y="168.7">12</text>
<text x="91.4" y="171.2">11</text>
<text x="92" y="173.7">4</text>
<text x="64.1" y="176.3">3</text>
<text x="92" y="176.3">5</text>
<text x="92" y="178.8">7</text>
<text x="91.4" y="181.4">19</text>
</g>
<text font-size="1.8" fill="#a1a1a1" x="78.5" y="186.7" transform="rotate(-90 78.5 186.7)">10</text>
</svg>
